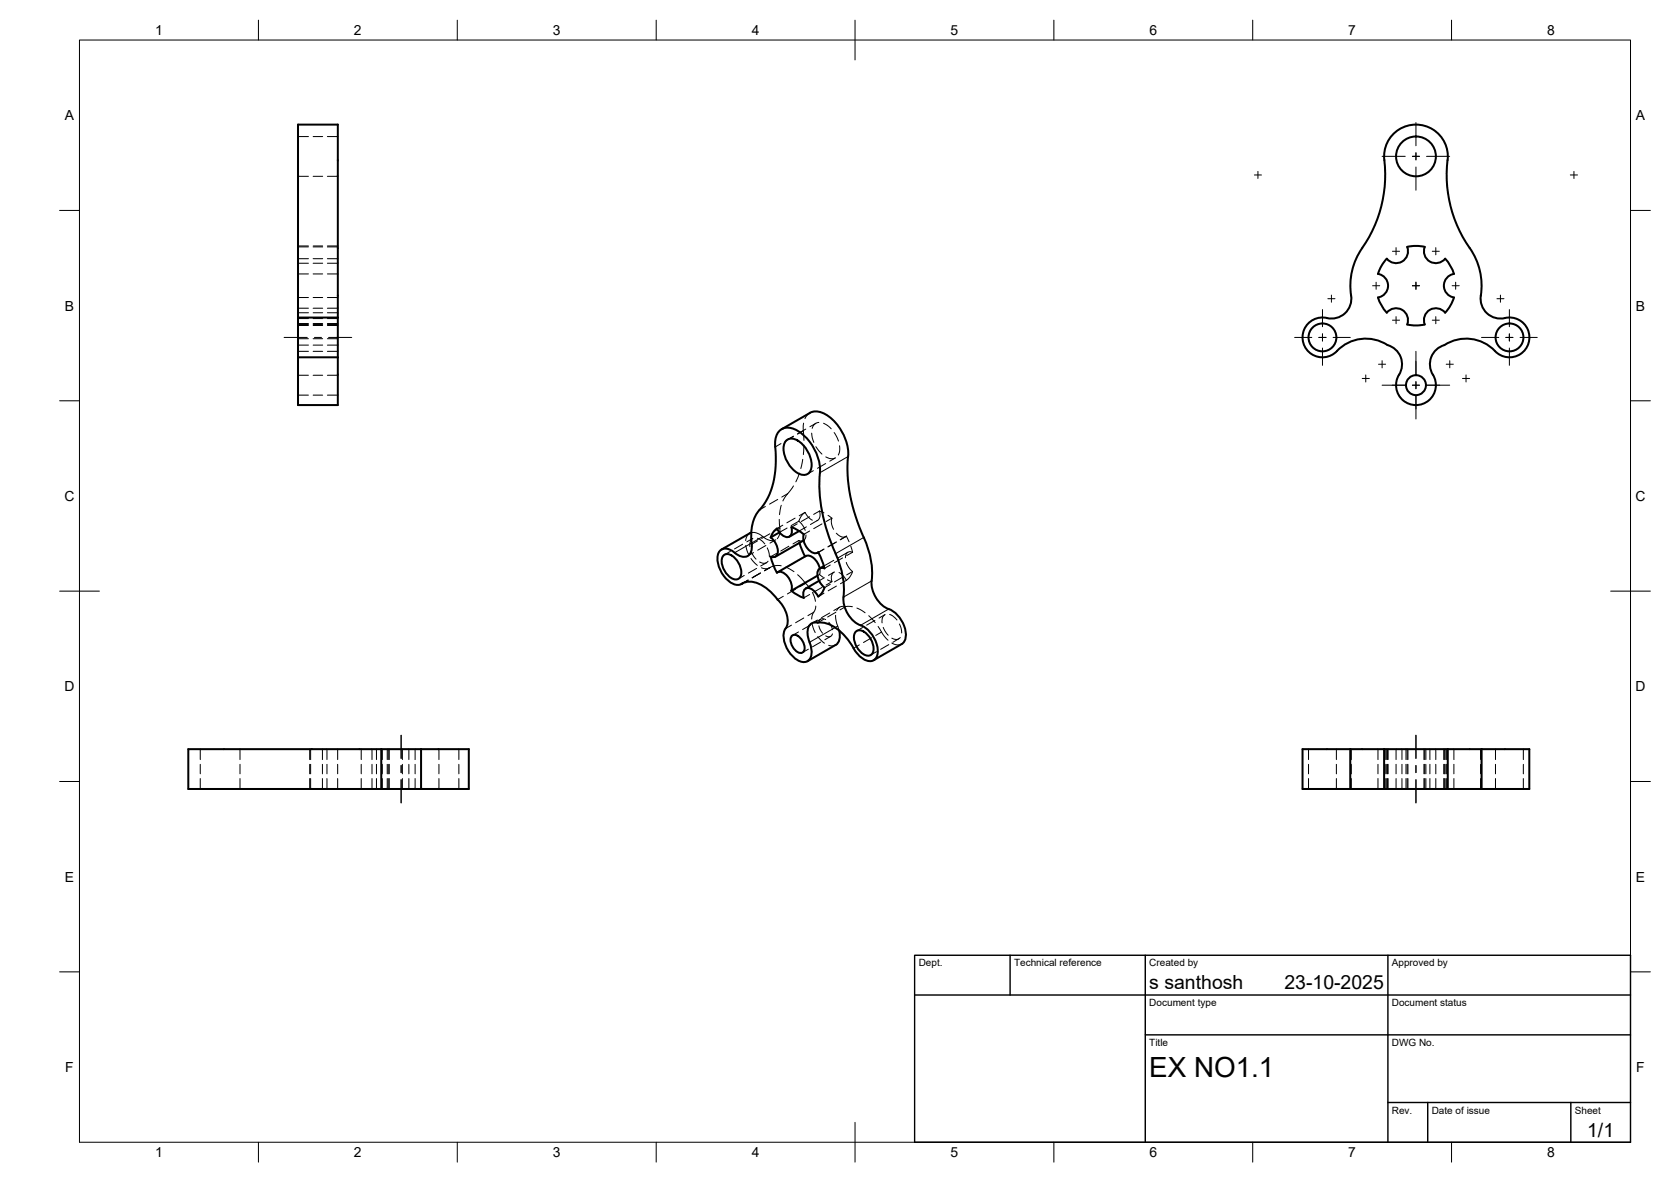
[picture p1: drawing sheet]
<svg xmlns="http://www.w3.org/2000/svg" width="420mm" height="297mm" viewBox="0 0 420 297" stroke-linecap="round" stroke-linejoin="round" font-family="sans-serif">
<!-- layer: Hidden -->
<g fill="none" stroke="#000" stroke-width=".25">
<path d="M74.9 34.3h2.7M78.7 34.3h2.4M82.3 34.3h2.6M74.9 44.3h2.7M78.7 44.3h2.4M82.3 44.3h2.6M74.9 74.8h2.7M74.9 68.8h2.7M74.9 65h2.7M74.9 62h2.7M74.9 78.6h2.7M74.9 66.2h2.7"/>
<path d="M74.9 61.8h2.7M74.9 77.5h2.7M78.7 74.8h2.4M78.7 68.8h2.4M78.7 65h2.4M78.7 62h2.4M78.7 78.6h2.4M78.7 66.2h2.4M78.7 61.8h2.4M78.7 77.5h2.4M82.3 74.8h2.6M82.3 68.8h2.6"/>
<path d="M82.3 65h2.6M82.3 62h2.6M82.3 78.6h2.6M82.3 66.2h2.6M82.3 61.8h2.6M82.3 77.5h2.6M74.9 81.6h2.7M74.9 86.7h2.7M74.9 81.8h2.7M74.9 88.3h2.7M74.9 81.3h2.7M74.9 99.3h2.7"/>
<path d="M74.9 94.3h2.7M74.9 80.1h2.7M74.9 85.1h2.7M78.7 81.6h2.4M78.7 86.7h2.4M78.7 81.8h2.4M78.7 88.3h2.4M78.7 81.3h2.4M78.7 99.3h2.4M78.7 94.3h2.4M78.7 80.1h2.4M78.7 85.1h2.4"/>
<path d="M82.3 81.6h2.6M82.3 86.7h2.6M82.3 81.8h2.6M82.3 88.3h2.6M82.3 81.3h2.6M82.3 99.3h2.6M82.3 94.3h2.6M82.3 80.1h2.6M82.3 85.1h2.6M199.5 109.6l-1.4 .9M201 118.9l-.9 2.2M201.8 115.4l-.4 2.4"/>
<path d="M202.1 106.3l-.1 1.3 .1 3.1M202.1 111.9l-.1 2.3M202.6 107.8l-2 1.2M203.6 103.8l-.7 .6-.5 .8M204.1 108.8l.5 2.4M204.5 118.3l-1.5 .8M205.1 106.4l-1.5 .8M205.1 112.3l1.6 1.8M205.9 106.2l-.9 .3-.5 .5-.3 .6M207.1 106.4l1.2 .7 .7 .7M207.6 116.5l-2.1 1.2M207.6 114.8l1.3 .5 1-.2"/>
<path d="M209.7 108.7l1.1 2.1M210.1 115l-1.5 .9M211.1 112v1.4l-.3 .9M183.6 138.6l-1.4 .8M186.7 136.8l-2 1.2M187.5 137.1l.7 2.2M188.5 134l-.6 .5-.4 1.4M188.8 138.5l1.3 2M188.9 133.9a4 4 0 0 1 3.3 1.3l1.4 .6 .8 .1M189.3 135.3l-1.5 .9M189.3 135.3l-.4 .3-.3 .6v1.2M189.5 138.9l-1.5 .8"/>
<path d="M190.5 135.3l1.1 .6 .7 .8M192.6 137.1l-2.1 1.2M192.9 137.7l.5 1.3 .1 .9M195.1 135.6l-1.5 .9M195.3 139.1l-1.5 .8M195.9 130.5l.1 1.2a3.8 3.8 0 0 1-.6 3.7M196.4 127l-.4 2.3M196.8 132l-1.5 .8M197.9 132.7l-1.9 1.1M198.4 137.3l-2.1 1.2M199.5 122.1l-2.7 3.8M199.9 130.2l-2.1 1.2"/>
<path d="M200.4 131.6l-1.4 .9M200.9 131l.9 1 .7 1.3M200.9 131l-2 1.1M200.9 135.8l-1.5 .9M200.9 135.8l.1 .6M202 135.8h.1M202.4 128.8l.9 1.2 1 .7M202.4 128.8l-1.1 1.1-.4 1.1M202.4 139.9h.1M202.4 128.8l-1.4 .8M202.4 139.9l-1.4 .8M202.6 139.7l-.2 .2"/>
<path d="M202.6 134.4a1.26 1.26 0 0 1-.4 1.3 1.26 1.26 0 0 1-1.3 .1M202.8 132.4l-1.8 1M203.6 129.9l-2.1 1.1M203.6 133.4l-1.5 .9M205.6 130.8l-1.8 1M206.1 128.4l1.1 .5M206.1 128.4a1.8 1.8 0 0 1-.7 2.4M206.1 128.4l-1.5 .9M206.7 131.7l-2.1 1.1M207.1 138l-1.4 .8M207.2 138l-1.5 .8M208.2 129.5l1 .7"/>
<path d="M209.2 130.2l-.2 1.2 .6 1.6M209.2 130.2l-1.5 .9M210.2 136.3l-2 1.1M210.3 134a1.92 1.92 0 0 0 2.5 .7M210.3 136.2l-2.1 1.2M212.8 134.7l.7 1.5M212.8 134.7l-1.5 1M213.2 138.8l-2.5 1.4M213.9 137.3l.5 1.5M214.4 138.8a1.26 1.26 0 0 0-1.4 .1 1.26 1.26 0 0 0-.4 1.3M214.4 138.8l-1.5 .8M186.8 146.5l1.3-.7-1.5 .8"/>
<path d="M187.1 144.6l-1.4 .9M188.8 140.3l1.6 1.8M190.2 142.8l-2 1.2M191.2 144l-2.1 1.2M192.7 141.4l-1.4 .8M193.1 141l-.4 .4-.6 .2-1.1-.4M193.5 142.7l-1.3 .7M193.7 142.6l-1.5 .8M196.4 142.2a5.2 5.2 0 0 0-3.5 .7l-1.4-.2M196.8 143.1l-1.5 .8M197 149.8l-1.5 .9M197.6 142.5l2 1.2"/>
<path d="M199.9 141.3l-2.1 1.2M200.1 148l-2.1 1.3M200.6 144.4l2 2.2M200.8 158.8l-1.5 .9M202.6 146.6l1.1 1.3M202.6 146.6l-1.5 .9M203.6 149.4l-1.5 .8M203.9 157l-2.1 1.2M204.2 156.7l.8 2.3M204.3 148.9l.7 2.2M205.1 152.3l-.1 .9-.8 1.4-.1 1M205.5 155.8l-1.4 .9"/>
<path d="M205.6 160l1.7 1.6M205.9 157.3l.3 .9 .6 .9M206.1 144.4l.9 .7M206.1 144.4l-.6 .3M206.1 142.8v1.6M206.4 155.6l-1.5 .8M206.7 147.6l-2.1 1.2M207.1 155.6l-1.5 .9M207.2 149.1l-1.5 .8M207.3 145.2l-1.4 .8M207.6 155.7a1.03 1.03 0 0 0-1.7 .5M208 145.7l1.2 .5"/>
<path d="M208.4 156.4l.9 1.8M208.6 154l-2 1.2M208.8 146.8l-1.5 .9M208.8 142l-1.5 .8M208.9 159.9l-1.5 .9M209.2 146.2l-1.5 .8M209.3 159.3a1.02 1.02 0 0 1-1.7 .5M209.7 140.8l-2.6 1.4M209.7 143.8l-1.4 .8M209.8 143.7a1.84 1.84 0 0 0-.6 2.5M210.1 154.6l.2 1.6 .7 2.3M210.2 153.9l-2.1 1.2"/>
<path d="M210.3 147.3l-2.1 1.2M211 143.9l1 .7 .8 1.2M211.1 152.6l-1.4 .8M211.9 145.1l-2.1 1.1M211.9 140.2l-2.1 1.2M212.7 152.4l1.6 .1M212.7 152.4a1.8 1.8 0 0 0-2.3 1.1M212.7 152.4l-1.5 .9M212.8 141.3l.6 1.3 1 1M212.8 145.8l-1.5 .9M214.4 143.6l-.8 1.5-.8 .7M214.4 143.6l-1.5 .9"/>
<path d="M215.5 152.8l2 1.2M216.9 157.7l-1.5 .8M218.4 154.7l1.7 1.8M220 155.9l-2.1 1.2M220.8 157.4l1.2 2 1.3 1.5M222.1 157.7l1.2 1.9M222.5 154.5l-1.5 .8M222.5 154.5l-.7 .9v1.1M223.7 154.4l.7 .4 1.1 1M226.1 156.8l.5 1.3 .1 1M203.3 163.1l-1.5 .9M206.4 161.4l-2.1 1.1"/>
<path d="M210.1 162.1l-.7 .2-1-.1M220.4 163.8l-1.5 .8M223.5 162l-2.1 1.2M224.2 161.6l1.5 .5 1-.3M226 160.5l-1.5 .9M226.4 160.2l-.7 .5h-.7l-.8-.3M50.4 188.3v2.6M50.4 192.1v2.4M50.4 195.7v2.6M60.3 188.3v2.6M60.3 192.1v2.4M60.3 195.7v2.6"/>
<path d="M77.9 188.3v2.6M77.9 192.1v2.4M77.9 195.7v2.6M78.1 188.3v2.6M78.1 192.1v2.4M78.1 195.7v2.6M81.1 188.3v2.6M81.1 192.1v2.4M81.1 195.7v2.6M82.2 188.3v2.6M82.2 192.1v2.4M82.2 195.7v2.6"/>
<path d="M84.9 188.3v2.6M84.9 192.1v2.4M84.9 195.7v2.6M90.8 188.3v2.6M90.8 192.1v2.4M90.8 195.7v2.6M93.5 188.3v2.6M93.5 192.1v2.4M93.5 195.7v2.6M94.7 188.3v2.6M94.7 192.1v2.4M94.7 195.7v2.6"/>
<path d="M96.1 188.3v2.6M96.1 192.1v2.4M96.1 195.7v2.6M97.4 188.3v2.6M97.4 192.1v2.4M97.4 195.7v2.6M97.6 188.3v2.6M97.6 192.1v2.4M97.6 195.7v2.6M97.9 188.3v2.6M97.9 192.1v2.4M97.9 195.7v2.6"/>
<path d="M101.2 188.3v2.6M101.2 192.1v2.4M101.2 195.7v2.6M102.8 188.3v2.6M102.8 192.1v2.4M102.8 195.7v2.6M104.4 188.3v2.6M104.4 192.1v2.4M104.4 195.7v2.6M110.4 188.3v2.6M110.4 192.1v2.4M110.4 195.7v2.6"/>
<path d="M115.4 188.3v2.6M115.4 192.1v2.4M115.4 195.7v2.6M329 188.3v2.6M329 192.1v2.4M329 195.7v2.6M336 188.3v2.6M336 192.1v2.4M336 195.7v2.6M339.8 188.3v2.6M339.8 192.1v2.4M339.8 195.7v2.6"/>
<path d="M346.5 188.3v2.6M346.5 192.1v2.4M346.5 195.7v2.6M348.3 188.3v2.6M348.3 192.1v2.4M348.3 195.7v2.6M348.7 188.3v2.6M348.7 192.1v2.4M348.7 195.7v2.6M348.9 188.3v2.6M348.9 192.1v2.4M348.9 195.7v2.6"/>
<path d="M349 188.3v2.6M349 192.1v2.4M349 195.7v2.6M351 188.3v2.6M351 192.1v2.4M351 195.7v2.6M352.5 188.3v2.6M352.5 192.1v2.4M352.5 195.7v2.6M353.5 188.3v2.6M353.5 192.1v2.4M353.5 195.7v2.6"/>
<path d="M353.8 188.3v2.6M353.8 192.1v2.4M353.8 195.7v2.6M354 188.3v2.6M354 192.1v2.4M354 195.7v2.6M358 188.3v2.6M358 192.1v2.4M358 195.7v2.6M358.2 188.3v2.6M358.2 192.1v2.4M358.2 195.7v2.6"/>
<path d="M358.5 188.3v2.6M358.5 192.1v2.4M358.5 195.7v2.6M359.5 188.3v2.6M359.5 192.1v2.4M359.5 195.7v2.6M361 188.3v2.6M361 192.1v2.4M361 195.7v2.6M363 188.3v2.6M363 192.1v2.4M363 195.7v2.6"/>
<path d="M363.2 188.3v2.6M363.2 192.1v2.4M363.2 195.7v2.6M363.4 188.3v2.6M363.4 192.1v2.4M363.4 195.7v2.6M363.7 188.3v2.6M363.7 192.1v2.4M363.7 195.7v2.6M365.6 188.3v2.6M365.6 192.1v2.4M365.6 195.7v2.6"/>
<path d="M372.3 188.3v2.6M372.3 192.1v2.4M372.3 195.7v2.6M376 188.3v2.6M376 192.1v2.4M376 195.7v2.6M383 188.3v2.6M383 192.1v2.4M383 195.7v2.6"/>
</g>
<!-- layer: Visible -->
<g fill="none" stroke="#000" stroke-width=".51">
<path d="M74.9 79.8v-48.5h10v48.5M74.9 79.8v10M74.9 79.8h10M84.9 79.8v10M333.6 79.9a5 5 0 0 0-5.9 6.3 5 5 0 0 0 8.5 2M339.7 74.3a17.2 17.2 0 0 1 3.7-13.4 32.7 32.7 0 0 0 4.6-21.6 8 8 0 0 1 8.5-8 8 8 0 0 1 7.5 8.9 32.2 32.2 0 0 0 6.2 23.1 16.9 16.9 0 0 1 2.1 11.7 5 5 0 0 0 6.1 4.9M339.7 74.3a5 5 0 0 1-6 5.6M348.7 65a3 3 0 0 0 3.8 .7 3 3 0 0 0 1.3-3.7l1.9-.2 2.5 .2a3 3 0 0 0 1.3 3.7 3 3 0 0 0 3.9-.7l1.1 1.5 1.1 2.3a3 3 0 0 0-2.5 3 3 3 0 0 0 2.5 3l-1.1 2.3-1.1 1.5a3 3 0 0 0-3.9-.7 3 3 0 0 0-1.3 3.6l-1.8 .3-2.6-.3a3 3 0 0 0-1.3-3.6 3 3 0 0 0-3.8 .7l-1.2-1.5-1-2.3a3 3 0 0 0 2.5-3 3 3 0 0 0-2.5-3l1-2.3zM378.4 79.9a5 5 0 0 1 5.9 6.3 5 5 0 0 1-8.4 2M74.9 89.8v12h10v-12M74.9 89.8h10M336.2 88.2a10 10 0 0 1 12.7-1.5 5.1 5.1 0 0 1 2.5 8.2 5 5 0 0 0 5 6.9 5 5 0 0 0 3.9-7.6"/>
<path d="M363.2 86.7a5 5 0 0 0-2.9 7.5M363.2 86.7a10 10 0 0 1 12.7 1.5M197.6 110.8a2.54 2.54 0 0 1 3.6 .3 7 7 0 0 1 2.6 7.2 2.1 2.1 0 0 1-3.3 .6 7.5 7.5 0 0 1-3.4-6.9zM203.6 103.8l-7 4.1M203.6 103.8a5.1 5.1 0 0 1 5.8 1.7 12.3 12.3 0 0 1 3.9 9.2M213.2 114.7a40.7 40.7 0 0 0 4 20.4M182 139.5a2.28 2.28 0 0 1 3 1 4.6 4.6 0 0 1 1.2 4.5 1.72 1.72 0 0 1-2.8-.1 4.8 4.8 0 0 1-1.7-5zM188.9 133.8l-7.5 4.3M193.8 139.9l.7 2.3 .8 1.7a2.05 2.05 0 0 1 2.8 1 3.9 3.9 0 0 1 .9 3.5M196 133.8l-2.2 1.2a4.2 4.2 0 0 1 1.6 4.5 1.17 1.17 0 0 1-1.6 .4M199 132.5a1.57 1.57 0 0 1 0 1.6 1.57 1.57 0 0 1-1.4 .8 3.8 3.8 0 0 1-2.2-2.1l-1 1-.6 1.3M199 132.5l1.5 .7 1.6 1.1a4.1 4.1 0 0 0 2.8 4.7l.8-.2 .9 1.7 .7 2.3a1.36 1.36 0 0 0-1.6 .3 1.36 1.36 0 0 0-.1 1.6l.6 1.7 1.1 1.3-.6 1.3-1 .9a3 3 0 0 0-3.1-2 1.87 1.87 0 0 0-.5 2.3l-1.6-.7-1.5-1.1"/>
<path d="M201 133.4l-2.5 1.5M201 136.4l1.4 3.4M202 135.8l-7 4.1M205.7 138.8l-.1 .1M217.2 135a21.9 21.9 0 0 1 2 12.1 7.5 7.5 0 0 0 4.8 6.2 7.5 7.5 0 0 1 3.7 7.1l-.5 1.1-.5 .3-7 4.1M186.8 146.5l-.4 .3M197.5 157.9a5.8 5.8 0 0 0-1.1-6.3 15.3 15.3 0 0 0-6-5.1 4.5 4.5 0 0 0-4.4 .4 4.8 4.8 0 0 1-4.5-2.9 5.2 5.2 0 0 1-.5-5.5 2.3 2.3 0 0 1 3.1-.1l.6 .5a2.83 2.83 0 0 0 3.6 .6 4.1 4.1 0 0 0 .6-3.8 10.5 10.5 0 0 1 3.2-8.9 21.7 21.7 0 0 0 2.8-14.5 4.3 4.3 0 0 1 2-4.6 5.5 5.5 0 0 1 5.4 1.8 12.1 12.1 0 0 1 3.8 10.6 43.5 43.5 0 0 0 4.4 20.1 21.9 21.9 0 0 1 1.6 11 7.5 7.5 0 0 0 4.9 6.2 7.4 7.4 0 0 1 3.6 7.3 2.01 2.01 0 0 1-3.2 1.1l-1.8-1.5-1-1.4M199 159.9a1.57 1.57 0 0 1 2.4 .7 3 3 0 0 1 .7 3.1 1.57 1.57 0 0 1-2.5-.6 3 3 0 0 1-.6-3.2zM205.5 144.7l-6.5 3.7M205.6 156.5a2.02 2.02 0 0 0-2.6 2.2l.1 1.3 .5 1.4a4.3 4.3 0 0 1-.3 4.6 2.68 2.68 0 0 1-3.4-.5 7.1 7.1 0 0 1-2.7-7.1l.3-.5M205.6 156.5a8.2 8.2 0 0 1 6.8 3.3l2.2 3.1M205.9 146l-3.3 1.9"/>
<path d="M206.1 142.8a3.8 3.8 0 0 0-3.2-3.2l-7.4 4.2M207.1 142.2l-1 .7M211 158.5l.2 1.3a2.58 2.58 0 0 1-1.1 2.3M215.2 158.7a2.28 2.28 0 0 1 3.1 .9 4.6 4.6 0 0 1 1.1 4.5 1.72 1.72 0 0 1-2.8-.1 4.8 4.8 0 0 1-1.6-5zM210.1 162.1l-7.1 4.1M95.9 188.3h-48.6v10h48.6M95.9 188.3h10M95.9 198.3h10M95.9 188.3v10M105.9 188.3h12v10h-12M105.9 188.3v10M339.5 188.3h-12v10h12"/>
<path d="M339.5 188.3h8.5M339.5 198.3h8.5M339.5 188.3v10M348 188.3h16M348 198.3h16M348 188.3v10M364 188.3h8.5M364 198.3h8.5M364 188.3v10M372.5 188.3h12v10h-12M372.5 188.3v10"/>
<circle cx="356" cy="39.3" r="5"/>
<circle cx="332.5" cy="84.8" r="3.5"/>
<circle cx="356" cy="96.8" r="2.51"/>
<circle cx="379.5" cy="84.8" r="3.5"/>
</g>
<!-- layer: Hidden Narrow -->
<g fill="none" stroke="#000" stroke-width=".25">
<path d="M196.4 111.5l-1.5 .8M199.5 109.7l-2.1 1.2M202 108.3l-1.5 .8M190.5 135.9l-1.5 .9M191.8 134.8l-2.8 1.7M192.4 127.3l-1.4 .8M193.6 134.1l-2.1 1.2M195.6 125.5l-2.1 1.2M196.1 132.7l-1.5 .8M198.1 124.1l-1.5 .8M188.1 145.8l-1.3 .8M191.2 144l-2.1 1.2"/>
<path d="M193.6 142.6l-1.4 .8M199 157.1l-1.5 .9M202.1 155.3l-2.1 1.2M204.6 153.9l-1.5 .8M210.6 157.3l-.6 .4M221.7 158.8l-1.5 .9M216.1 162.1l-1.5 .8M219.2 160.3l-2.1 1.2"/>
</g>
<!-- layer: Visible Narrow -->
<path d="M213.2 114.7l-7 4.1M189 136.5l-4.3 2.4M217.2 135.1l-7.1 4M186.8 146.6l-.3 .1M210 157.7l-6.4 3.7M219.2 146l-7.1 4.1M223.4 153.1l-7 4" fill="none" stroke="#000" stroke-width=".25"/>
<!-- layer: BORDER -->
<g fill="none" stroke="#000" stroke-width=".25">
<path d="M20 10.1h390v276.9h-390zM65 5.1v5M115 5.1v5M165 5.1v5M215 5.1v10M265 5.1v5M315 5.1v5M365 5.1v5M15 52.9h5M410 52.9h5M15 100.7h5M410 100.7h5"/>
<path d="M15 148.6h10M405 148.6h10M15 196.4h5M410 196.4h5M15 244.2h5M410 244.2h5M65 287v5M115 287v5M165 287v5M215 282.1v9.9M265 287v5M315 287v5"/>
<path d="M365 287v5"/>
</g>
<!-- layer: TITLEBLOCK -->
<path d="M230 240.1h180v46.9h-180zM230 250h180M254 240.1v9.9M288 240.1v46.9M349 240.1v46.9M288 260.1h122M349 277.1h61M359 277.1v9.9M395 277.1v9.9" fill="none" stroke="#000" stroke-width=".36"/>
<!-- layer: Smart Centers -->
<g fill="none" stroke="#000" stroke-width=".25">
<path d="M347.5 39.3h5.8M355.1 39.3h1.8M356 30.8v5.8M356 38.4v1.8M358.7 39.3h5.8M315.4 44h1.8M316.3 43.1v1.8M356 42v5.8M394.8 44h1.8M395.8 43.1v1.8M332.5 77.8v4.3M333.9 75.1h1.8"/>
<path d="M334.8 74.2v1.8M345.1 71.8h1.8M346 70.9v1.8M350.1 63.1h1.8M351 62.2v1.8M351 79.6v1.8M355.1 71.8h1.8M356 70.9v1.8M360.1 63.1h1.8M361 62.2v1.8M361 79.6v1.8M365.1 71.8h1.8"/>
<path d="M366 70.9v1.8M376.4 75.1h1.8M377.3 74.2v1.8M379.5 77.8v4.3M71.4 84.8h5.9M79.1 84.8h1.7M82.6 84.8h5.8M325.5 84.8h4.3M331.6 84.8h1.8M332.5 83.9v1.8M332.5 87.5v4.3M335.2 84.8h4.3"/>
<path d="M342.5 95.1h1.8M343.4 94.2v1.8M346.6 91.5h1.8M347.5 96.8h5.8M347.5 90.6v1.8M350.1 80.5h1.8M355.1 96.8h1.8M356 88.3v5.8M356 95.9v1.8M356 99.5v5.8M358.7 96.8h5.8M360.1 80.5h1.8"/>
<path d="M363.6 91.5h1.8M364.5 90.6v1.8M367.7 95.1h1.8M368.6 94.2v1.8M372.5 84.8h4.4M378.6 84.8h1.8M379.5 83.9v1.8M379.5 87.5v4.3M382.2 84.8h4.3M100.9 184.8v5.8M100.9 192.4v1.8M100.9 195.9v5.9"/>
<path d="M356 184.8v5.8M356 192.4v1.8M356 195.9v5.9"/>
</g>
<text font-size="7" x="289" y="270.6">EX NO1.1</text>
<g font-size="4.9">
<text x="289" y="248.5">s santhosh</text>
<text x="323" y="248.5">23-10-2025</text>
<text x="399.1" y="285.7">1/1</text>
</g>
<g font-size="3.5">
<text x="39" y="8.8">1</text>
<text x="89" y="8.8">2</text>
<text x="139" y="8.8">3</text>
<text x="189" y="8.8">4</text>
<text x="239" y="8.8">5</text>
<text x="289" y="8.8">6</text>
<text x="339" y="8.8">7</text>
<text x="389" y="8.8">8</text>
<text x="16.3" y="30.2">A</text>
<text x="411.3" y="30.2">A</text>
<text x="16.3" y="78">B</text>
<text x="411.3" y="78">B</text>
<text x="16.2" y="125.9">C</text>
<text x="411.2" y="125.9">C</text>
<text x="16.2" y="173.7">D</text>
<text x="411.2" y="173.7">D</text>
<text x="16.3" y="221.6">E</text>
<text x="411.3" y="221.6">E</text>
<text x="16.4" y="269.4">F</text>
<text x="411.4" y="269.4">F</text>
<text x="39" y="290.8">1</text>
<text x="89" y="290.8">2</text>
<text x="139" y="290.8">3</text>
<text x="189" y="290.8">4</text>
<text x="239" y="290.8">5</text>
<text x="289" y="290.8">6</text>
<text x="339" y="290.8">7</text>
<text x="389" y="290.8">8</text>
</g>
<g font-size="2.5">
<text x="231" y="242.9">Dept.</text>
<text x="255" y="242.9">Technical reference</text>
<text x="289" y="242.9">Created by</text>
<text x="350" y="242.9">Approved by</text>
<text x="289" y="252.8">Document type</text>
<text x="350" y="252.8">Document status</text>
<text x="289" y="262.9">Title</text>
<text x="350" y="262.9">DWG No.</text>
<text x="350" y="279.9">Rev.</text>
<text x="360" y="279.9">Date of issue</text>
<text x="396" y="279.9">Sheet</text>
</g>
</svg>
